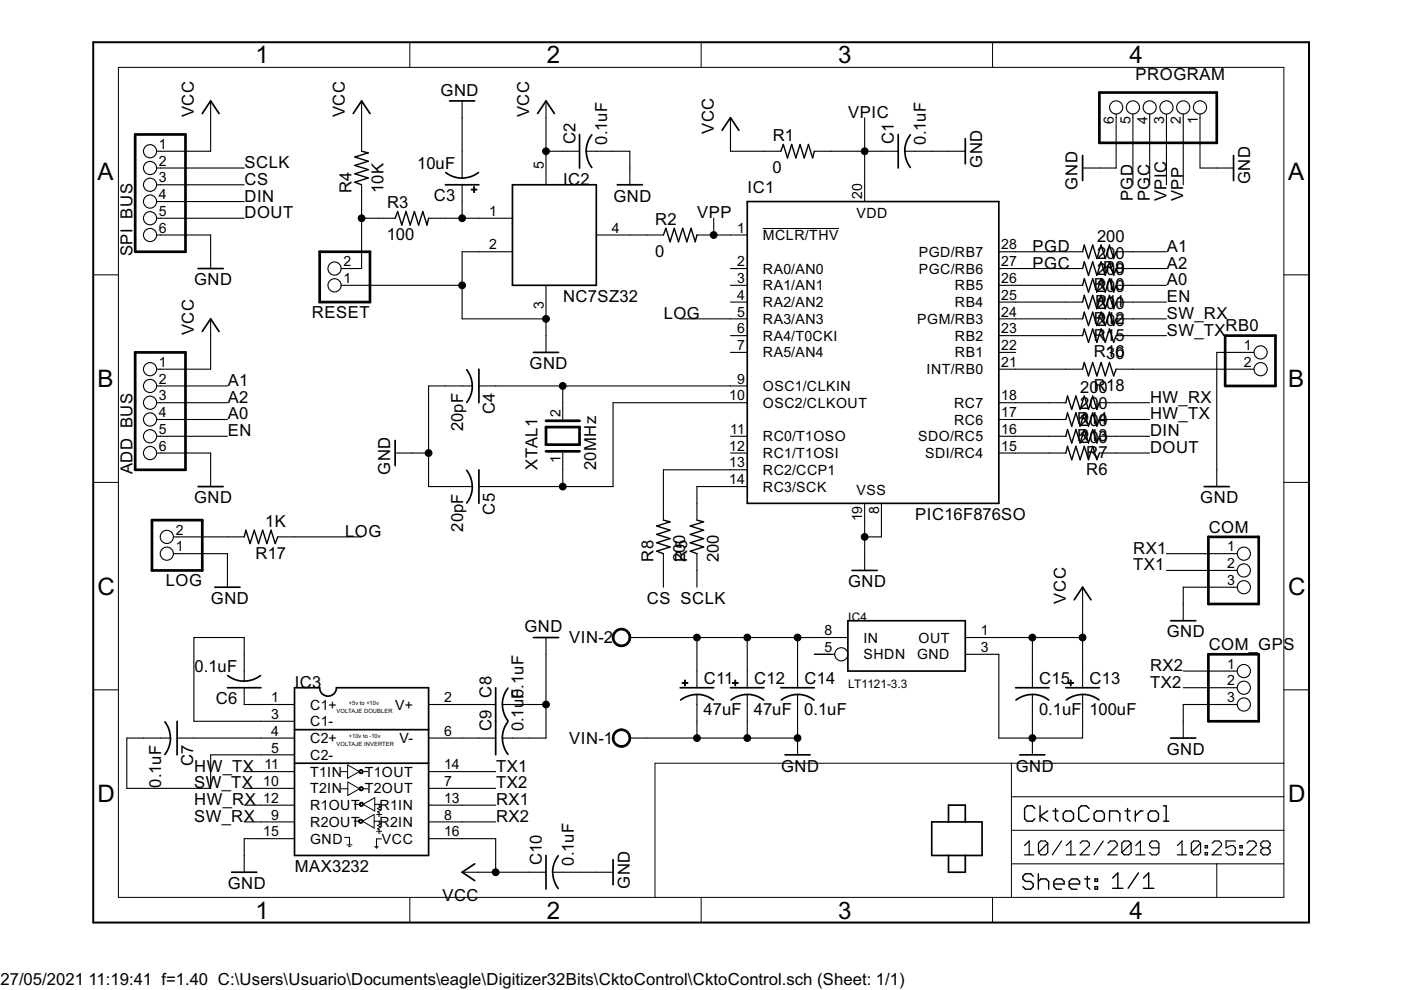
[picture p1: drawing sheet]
<svg xmlns="http://www.w3.org/2000/svg" width="297mm" height="210mm" viewBox="0 0 297 210" stroke-linecap="round" stroke-linejoin="round" font-family="sans-serif">
<g fill="#000" stroke="#000" stroke-width=".21">
<path d="M25.1 14.3v176zM86.9 9v5.3zM148.7 9v5.3zM210.4 9v5.3zM25.1 14.3h247.1zM19.8 58.3h5.3zM161.7 48.5h16.2zM272.2 58.3h5.3zM19.8 102.3h5.3zM272.2 102.3h5.3zM19.8 146.3h5.3zM272.2 146.3h5.3z"/>
<path d="M72.3 163.6h1.4zM72.3 167.2h1.4zM73 177.5h1.1zM73.6 179.1h1zM73.7 162.2v1.4zM73.7 162.2l2.5 1.4zM73.7 163.6v1.4zM73.7 165.8v1.4zM73.7 165.8l2.5 1.4zM73.7 167.2v1.5zM73.9 179.5h.4zM74.1 177.5v1.6z"/>
<path d="M75.1 174.1h1zM73.7 165l2.5-1.4zM73.7 168.7l2.5-1.5zM75.2 170.5h1.1zM76.8 174.1l2.5-1.4zM76.9 163.6h1.1zM76.9 167.2h1.1zM77 170.5l2.5-1.4zM79.3 174.1v1.5zM76.8 174.1l2.5 1.5zM79.3 172.7v1.4zM79.5 170.5v1.5z"/>
<path d="M77 170.5l2.5 1.5zM79.5 169.1v1.4zM79.8 177.9v1.7zM79.8 179.8l.4-.3zM79.5 179.5l.3 .3zM79.9 172.7h1zM79.9 176.3h1zM80 171.4l.8 .4zM80 172.1l.4 .2zM80 175l.8 .4zM80 175.7l.4 .2zM80.2 173h.4z"/>
<path d="M80.2 176.6h.4zM79.5 170.5h.9zM79.3 174.1h1.1zM80.4 170.9l.4 .2zM80.4 172.3v.4zM80.4 170.5v.4zM80.4 174.5l.4 .2zM80.4 175.9v.4zM80.4 174.1v.4zM80.4 170.5h.4zM80.4 174.1h.4zM80 171.4l.8-.3z"/>
<path d="M80 172.1l.8-.3zM80 175l.8-.3zM80 175.7l.8-.3zM79.8 177.9h1.1zM138.9 161.8h75.5zM214.4 161.8h57.8zM214.4 176h57.8zM214.4 168.9v7.1zM214.4 168.9h57.8zM214.4 161.8v7.1zM25.1 190.3h247.1zM86.9 190.3v5.3z"/>
<path d="M138.9 161.8v28.5zM148.7 190.3v5.3zM210.4 190.3v5.3zM214.4 183.2v7.1zM214.4 176v7.2zM258 183.2v7.1zM258 183.2h14.2zM214.4 183.2h43.6zM272.2 14.3v176z"/>
<path d="M130.5 133.7a1.96 1.96 0 0 1 3 .5 1.96 1.96 0 0 1-1.3 2.8 1.96 1.96 0 0 1-2.4-1.8h.4a1.6 1.6 0 0 1 2.3-1.4 1.6 1.6 0 0 1 .2 2.7 1.6 1.6 0 0 1-2.5-1v-.3h-.4a1.93 1.93 0 0 1 .7-1.5z" fill-rule="evenodd"/>
<path d="M130.5 155a1.96 1.96 0 0 1 3 .6 1.96 1.96 0 0 1-1.3 2.8 1.96 1.96 0 0 1-2.4-1.9h.4a1.6 1.6 0 0 1 2.3-1.3 1.6 1.6 0 0 1 .2 2.7 1.6 1.6 0 0 1-2.5-1.1v-.3h-.4a1.93 1.93 0 0 1 .7-1.5z" fill-rule="evenodd"/>
<path d="M76.2 173.8a.45 .45 0 0 1 .7 .1 .45 .45 0 0 1-.3 .7 .45 .45 0 0 1-.6-.5h.2a.27 .27 0 0 1 .4-.2 .27 .27 0 0 1 .1 .4 .27 .27 0 0 1-.5-.1l-.2-.1z" fill-rule="evenodd"/>
<path d="M76.3 163.3a.44 .44 0 0 1 .6 .1 .44 .44 0 0 1-.2 .6 .44 .44 0 0 1-.6-.4h.2a.27 .27 0 0 1 .4-.2 .27 .27 0 0 1 0 .4 .27 .27 0 0 1-.4-.1l-.2-.1z" fill-rule="evenodd"/>
<path d="M76.3 166.9a.45 .45 0 0 1 .7 .1 .45 .45 0 0 1-.3 .7 .45 .45 0 0 1-.6-.5h.2a.27 .27 0 0 1 .4-.2 .27 .27 0 0 1 .1 .4 .27 .27 0 0 1-.5-.1l-.2-.1z" fill-rule="evenodd"/>
<path d="M76.3 170.2a.45 .45 0 0 1 .7 .1 .45 .45 0 0 1-.3 .7 .45 .45 0 0 1-.5-.5h.1a.26 .26 0 0 1 .4-.3 .26 .26 0 0 1 .1 .4 .26 .26 0 0 1-.4 0l-.2-.1z" fill-rule="evenodd"/>
<circle cx="115.8" cy="32.1" r=".72"/>
<circle cx="183.3" cy="32.1" r=".72"/>
<circle cx="76.7" cy="46.3" r=".72"/>
<circle cx="98" cy="46.3" r=".72"/>
<circle cx="151.3" cy="49.8" r=".72"/>
<circle cx="98" cy="60.5" r=".72"/>
<circle cx="115.8" cy="67.6" r=".72"/>
<circle cx="90.9" cy="96.1" r=".72"/>
<circle cx="119.3" cy="81.8" r=".72"/>
<circle cx="119.3" cy="103.2" r=".72"/>
<circle cx="183.3" cy="113.8" r=".72"/>
<circle cx="147.8" cy="135.2" r=".72"/>
<circle cx="158.4" cy="135.2" r=".72"/>
<circle cx="169.1" cy="135.2" r=".72"/>
<circle cx="218.9" cy="135.2" r=".72"/>
<circle cx="229.5" cy="135.2" r=".72"/>
<circle cx="115.8" cy="149.4" r=".72"/>
<circle cx="147.8" cy="156.5" r=".72"/>
<circle cx="158.4" cy="156.5" r=".72"/>
<circle cx="169.1" cy="156.5" r=".72"/>
<circle cx="218.9" cy="156.5" r=".72"/>
<circle cx="105.1" cy="184.9" r=".72"/>
</g>
<g fill="#000" stroke="#000" stroke-width=".36">
<path d="M44.7 21.4l-1.8 2.7zM44.7 21.4l1.7 2.7zM76.7 21.4l-1.8 2.7zM76.7 21.4l1.7 2.7zM95.3 21.4h5.3zM94.4 39.2h7.1zM108.6 39.2v7.1zM115.8 21.4l-1.8 2.7zM115.8 21.4l1.7 2.7zM122.9 28.5v7.1zM108.6 39.2h17.8zM130.9 39.2h5.3z"/>
<path d="M154.9 25l-1.8 2.6zM154.9 25l1.8 2.6zM190.4 28.5v7.1zM204.7 29.4v5.3zM229.5 33v5.3zM261.5 33v5.3zM42 56.9h5.3zM108.6 46.3v1zM108.6 47.3v13.2zM158.4 42.7h53.4zM211.8 42.7v64zM44.7 67.6l-1.8 2.7z"/>
<path d="M44.7 67.6l1.7 2.7zM101.5 78.3v7.1zM108.6 60.5h17.8zM113.1 74.7h5.3zM126.4 39.2v21.3zM83.8 93.4v5.3zM101.5 99.6v7.1zM42 103.2h5.3zM158.4 42.7v64zM158.4 106.7h53.4zM255.3 103.2h5.3zM45.6 124.5h5.3z"/>
<path d="M113.1 135.2h5.3zM179.8 131.6h24.9zM180.7 120.9h5.3zM204.7 131.6v10.7zM229.5 124.5l-1.7 2.7zM229.5 124.5l1.8 2.7zM248.2 131.6h5.3zM37.5 152.9v7.1zM48.2 145.8h7.1zM62.4 145.8v8.9zM62.4 154.7v7.1zM62.4 145.8h5.4z"/>
<path d="M62.4 154.7h28.5zM90.9 145.8v8.9zM71.3 145.8h19.6zM105.1 145.8v7.1zM144.2 145.8h7.1zM154.9 145.8h7.1zM165.5 145.8h7.2zM179.8 131.6v10.7zM179.8 142.3h24.9zM215.3 145.8h7.1zM226 145.8h7.1zM248.2 156.5h5.3z"/>
<path d="M62.4 161.8v19.6zM62.4 161.8h28.5zM90.9 154.7v7.1zM105.1 152.9v7.1zM166.4 160h5.4zM197.5 174.3h3.6zM201.1 174.3h3.6zM201.1 170.7v3.6zM204.7 174.3h3.5zM204.7 170.7v3.6zM201.1 170.7h3.6zM208.2 174.3v7.1z"/>
<path d="M216.2 160h5.3zM49.1 184.9h5.3zM62.4 181.4h28.5zM90.9 161.8v19.6zM98 184.9l2.6 1.8zM98 184.9l2.6-1.7zM115.8 181.4v7.1zM130 182.3v5.3zM197.5 174.3v7.1zM197.5 181.4h3.6zM201.1 181.4v3.5zM201.1 184.9h3.6z"/>
<path d="M201.1 181.4h3.6zM204.7 181.4v3.5zM204.7 181.4h3.5z"/>
</g>
<g fill="#000" stroke="#000" stroke-width=".3">
<path d="M75.2 38.6l2.9-.9zM75.2 36.9l2.9-.9zM75.2 35.1l2.9-.9zM75.2 33.3l2.9-.9zM75.2 38.6l1.5 .6zM75.2 36.9l2.9 .8zM75.2 35.1l2.9 .9zM75.2 33.3l2.9 .9zM76.7 32.1l1.4 .3zM166.1 30.6l-.6 1.5zM166.1 30.6l.9 2.9zM167.9 30.6l-.9 2.9z"/>
<path d="M167.9 30.6l.8 2.9zM169.6 30.6l-.9 2.9zM169.6 30.6l.9 2.9zM171.4 30.6l-.9 2.9zM171.4 30.6l.9 2.9zM172.7 32.1l-.4 1.4zM84.3 44.9l-.5 1.4zM84.3 44.9l.9 2.8zM86.1 44.9l-.9 2.8zM86.1 44.9l.9 2.8zM87.9 44.9l-.9 2.8zM87.9 44.9l.9 2.8z"/>
<path d="M89.6 44.9l-.8 2.8zM89.6 44.9l.9 2.8zM90.9 46.3l-.4 1.4zM141.2 48.4l-.5 1.4zM141.2 48.4l.9 2.9zM143 48.4l-.9 2.9zM143 48.4l.8 2.9zM144.7 48.4l-.9 2.9zM144.7 48.4l.9 2.9zM146.5 48.4l-.9 2.9zM146.5 48.4l.9 2.9zM147.8 49.8l-.4 1.5z"/>
<path d="M229.9 52l-.4 1.4zM229.9 55.5l-.4 1.4zM229.9 59.1l-.4 1.4zM229.9 52l.9 2.8zM229.9 55.5l.9 2.9zM231.7 52l-.9 2.8zM231.7 55.5l-.9 2.9zM231.7 59.1l-.9 2.8zM231.7 52l.9 2.8zM231.7 55.5l.9 2.9zM233.4 52l-.8 2.8zM233.4 55.5l-.8 2.9z"/>
<path d="M233.4 59.1l-.8 2.8zM233.4 52l.9 2.8zM233.4 55.5l.9 2.9zM235.2 52l-.9 2.8zM235.2 55.5l-.9 2.9zM235.2 59.1l-.9 2.8zM235.2 52l.9 2.8zM235.2 55.5l.9 2.9zM236.6 53.4l-.5 1.4zM236.6 56.9l-.5 1.5zM229.9 62.6l-.4 1.5zM229.9 66.2l-.4 1.4z"/>
<path d="M229.9 69.7l-.4 1.5zM229.9 76.9l-.4 1.4zM229.9 59.1l.9 2.8zM229.9 62.6l.9 2.9zM229.9 66.2l.9 2.8zM229.9 69.7l.9 2.9zM229.9 76.9l.9 2.8zM231.7 62.6l-.9 2.9zM231.7 66.2l-.9 2.8zM231.7 69.7l-.9 2.9zM231.7 76.9l-.9 2.8zM231.7 59.1l.9 2.8z"/>
<path d="M231.7 62.6l.9 2.9zM231.7 66.2l.9 2.8zM231.7 69.7l.9 2.9zM231.7 76.9l.9 2.8zM233.4 62.6l-.8 2.9zM233.4 66.2l-.8 2.8zM233.4 69.7l-.8 2.9zM233.4 76.9l-.8 2.8zM233.4 59.1l.9 2.8zM233.4 62.6l.9 2.9zM233.4 66.2l.9 2.8zM233.4 69.7l.9 2.9z"/>
<path d="M233.4 76.9l.9 2.8zM235.2 62.6l-.9 2.9zM235.2 66.2l-.9 2.8zM235.2 69.7l-.9 2.9zM235.2 76.9l-.9 2.8zM235.2 59.1l.9 2.8zM235.2 62.6l.9 2.9zM235.2 66.2l.9 2.8zM235.2 69.7l.9 2.9zM235.2 76.9l.9 2.8zM236.6 60.5l-.5 1.4zM236.6 64.1l-.5 1.4z"/>
<path d="M236.6 67.6l-.5 1.4zM236.6 71.2l-.5 1.4zM236.6 78.3l-.5 1.4zM226.3 94.6l-.3 1.5zM226.3 91.1l-.3 1.4zM226.3 87.5l-.3 1.4zM226.3 84l-.3 1.4zM226.3 94.6l.9 2.9zM226.3 91.1l.9 2.8zM226.3 87.5l.9 2.9zM226.3 84l.9 2.8zM228.1 94.6l-.9 2.9z"/>
<path d="M228.1 91.1l-.9 2.8zM228.1 87.5l-.9 2.9zM228.1 84l-.9 2.8zM228.1 94.6l.9 2.9zM228.1 91.1l.9 2.8zM228.1 87.5l.9 2.9zM228.1 84l.9 2.8zM229.9 94.6l-.9 2.9zM229.9 91.1l-.9 2.8zM229.9 87.5l-.9 2.9zM229.9 84l-.9 2.8zM229.9 94.6l.9 2.9z"/>
<path d="M229.9 91.1l.9 2.8zM229.9 87.5l.9 2.9zM229.9 84l.9 2.8zM231.7 94.6l-.9 2.9zM231.7 91.1l-.9 2.8zM231.7 87.5l-.9 2.9zM231.7 84l-.9 2.8zM231.7 94.6l.9 2.9zM231.7 91.1l.9 2.8zM231.7 87.5l.9 2.9zM231.7 84l.9 2.8zM233.1 96.1l-.5 1.4z"/>
<path d="M233.1 92.5l-.5 1.4zM233.1 88.9l-.5 1.5zM233.1 85.4l-.5 1.4zM52.1 112.4l-.3 1.4zM52.1 112.4l.9 2.9zM53.9 112.4l-.9 2.9zM53.9 112.4l.9 2.9zM55.7 112.4l-.9 2.9zM55.7 112.4l.9 2.9zM57.5 112.4l-.9 2.9zM57.5 112.4l.9 2.9zM58.9 113.8l-.5 1.5z"/>
<path d="M139.2 116.9l2.9-.9zM139.2 115.1l2.9-.9zM139.2 113.3l2.9-.9zM139.2 111.5l2.9-.9zM139.2 116.9l1.5 .5zM139.2 115.1l2.9 .9zM139.2 113.3l2.9 .9zM139.2 111.5l2.9 .9zM140.7 110.3l1.4 .3zM146.3 116.9l2.9-.9zM146.3 115.1l2.9-.9zM146.3 113.3l2.9-.9z"/>
<path d="M146.3 111.5l2.9-.9zM146.3 116.9l1.5 .5zM146.3 115.1l2.9 .9zM146.3 113.3l2.9 .9zM146.3 111.5l2.9 .9zM147.8 110.3l1.4 .3zM217.2 171.4v2.2zM217.2 173.6l.6 .5zM217.2 171.4l.6-.5zM217.8 174.1h1.1zM217.8 170.9h1.1zM218.9 174.1l.5-.5z"/>
<path d="M218.9 170.9l.5 .5zM220.5 170.9v3.2zM220.5 173l1.6-1.1zM220.5 173l1.6 1.1zM223.2 171.9h1.1zM223.8 171.4v2.2zM223.8 173.6l.5 .5zM225.4 172.5v1.1zM225.4 173.6l.6 .5zM226 174.1h1.1zM226 171.9l-.6 .6zM227.1 174.1l.5-.5z"/>
<path d="M226 171.9h1.1zM227.6 172.5v1.1zM227.1 171.9l.5 .6zM228.7 171.4v2.2zM228.7 173.6l.5 .5zM229.2 170.9l-.5 .5zM229.2 174.1h1.1zM229.2 170.9h1.1zM230.3 174.1l.6-.5zM230.3 170.9l.6 .5zM232 172.5v1.1zM232 173.6l.5 .5z"/>
<path d="M232.5 174.1h1.1zM232.5 171.9l-.5 .6zM233.6 174.1l.5-.5zM232.5 171.9h1.1zM234.1 172.5v1.1zM233.6 171.9l.5 .6zM235.2 171.9v2.2zM235.2 171.9h1.7zM236.9 171.9l.5 .6zM237.4 172.5v1.6zM238.5 171.9h1.1zM239.1 171.4v2.2z"/>
<path d="M239.1 173.6l.5 .5zM240.7 171.9v2.2zM241.8 171.9l-1.1 1.1zM241.8 171.9h.5zM243.4 172.5v1.1zM243.4 173.6l.6 .5zM244 174.1h1.1zM244 171.9l-.6 .6zM245.1 174.1l.5-.5zM244 171.9h1.1zM245.6 172.5v1.1zM245.1 171.9l.5 .6z"/>
<path d="M246.7 170.9h.5zM246.7 174.1h1.1zM247.2 170.9v3.2zM216.9 185.8v.6zM216.9 186.4l.5 .5zM217.4 185.3l-.5 .5zM217.4 186.9h1.1zM216.9 188l.5 .5zM217.4 185.3h1.1zM218.5 186.9l.6 .5zM217.4 188.5h1.1zM218.5 185.3l.6 .5z"/>
<path d="M219.1 187.4v.6zM218.5 188.5l.6-.5zM220.2 185.3v3.2zM220.2 186.9l.5-.5zM220.7 186.4h1.1zM221.8 186.4l.5 .5zM222.3 186.9v1.6zM223.4 186.9v1.1zM223.4 186.9l.6-.5zM223.4 188l.6 .5zM224 186.4h1.1zM224 188.5h1.1z"/>
<path d="M225.1 186.4l.5 .5zM225.6 186.9v.5zM223.4 187.4h2.2zM226.7 186.9v1.1zM226.7 186.9l.5-.5zM226.7 188l.5 .5zM227.2 186.4h1.1zM227.2 188.5h1.1zM228.3 186.4l.6 .5zM228.9 186.9v.5zM226.7 187.4h2.2zM230 186.4h1.1z"/>
<path d="M230.5 185.8v2.2zM230.5 188l.6 .5zM232.2 186.4h.5zM232.2 186.4v.5zM232.2 188h.5zM232.2 188v.5zM232.7 186.4v.5zM232.2 186.9h.5zM232.7 188v.5zM232.2 188.5h.5zM235.9 186.2l1.1-1.1zM235.9 188.3h2.2z"/>
<path d="M237 185.1v3.2zM241.4 185.1l-2.2 3.2zM242.4 186.2l1.1-1.1zM242.4 188.3h2.2zM243.5 185.1v3.2z"/>
</g>
<g fill="#000" stroke="#000" stroke-width=".25">
<path d="M217.2 179.3l1-1zM218.2 178.3v3zM220.2 178.8l.5-.5zM220.7 178.3h.9zM221.6 178.3l.5 .5zM222.1 178.8v2zM226.1 179.3l1-1zM227.1 178.3v3zM229.5 178.3l-.5 .5zM229.5 178.3h1zM231 178.8v.5zM230.5 178.3l.5 .5z"/>
<path d="M235.4 178.3l-.5 .5zM235.4 178.3h1zM236.9 178.8v.5zM236.4 178.3l.5 .5zM237.8 178.8l.5-.5zM238.3 178.3h1zM239.3 178.3l.5 .5zM239.8 178.8v2zM240.8 179.3l1-1zM241.8 178.3v3zM243.7 178.8v.5zM243.7 179.3l.5 .5z"/>
<path d="M244.2 178.3l-.5 .5zM244.2 179.8h1.5zM244.2 178.3h1zM245.2 178.3l.5 .5zM249.6 179.3l1-1zM250.6 178.3v3zM252.6 178.8l.5-.5zM253.1 178.3h1zM254.1 178.3l.5 .5zM254.6 178.8v2zM255.5 179.3h.5zM255.5 179.3v.5z"/>
<path d="M256 179.3v.5zM255.5 179.8h.5zM257 178.8l.5-.5zM257.5 178.3h1zM259 178.8v.5zM258.5 178.3l.5 .5zM259.9 178.3v1.5zM259.9 179.8l1-.5zM260.9 179.3h.5zM261.4 179.3l.5 .5zM259.9 178.3h2zM261.9 179.8v1z"/>
<path d="M262.9 179.3h.5zM262.9 179.3v.5zM263.4 179.3v.5zM262.9 179.8h.5zM264.9 178.3l-.5 .5zM264.9 178.3h.9zM266.3 178.8v.5zM265.8 178.3l.5 .5zM267.8 178.3l-.5 .5zM267.3 178.8v.5zM267.8 178.3h1zM267.3 179.3l.5 .5z"/>
<path d="M267.8 179.8h1zM268.8 178.3l.5 .5zM268.8 179.8l.5 .5zM269.3 178.8v.5zM269.3 179.3l-.5 .5zM217.2 181.3h2zM220.2 178.8v2zM220.2 180.8l1.9-2zM220.2 180.8l.5 .5zM220.7 181.3h.9zM221.6 181.3l.5-.5zM225.1 178.3l-2 3z"/>
<path d="M226.1 181.3h1.9zM229 181.3l2-2zM229 181.3h2zM233.9 178.3l-2 3zM234.9 181.3l2-2zM234.9 181.3h2zM237.8 178.8v2zM237.8 180.8l2-2zM237.8 180.8l.5 .5zM238.3 181.3h1zM239.8 180.8l-.5 .5zM240.8 181.3h2z"/>
<path d="M243.7 180.8l.5 .5zM244.2 181.3h1zM245.2 181.3l.5-.5zM245.7 178.8v2zM249.6 181.3h2zM252.6 178.8v2zM252.6 180.8l2-2zM252.6 180.8l.5 .5zM253.1 181.3h1zM254.6 180.8l-.5 .5zM255.5 180.8h.5zM255.5 180.8v.5z"/>
<path d="M256 180.8v.5zM255.5 181.3h.5zM257 181.3l2-2zM257 181.3h2zM259.9 180.8l.5 .5zM260.4 181.3h1zM261.9 180.8l-.5 .5zM262.9 180.8h.5zM262.9 180.8v.5zM263.4 180.8v.5zM262.9 181.3h.5zM264.4 181.3l1.9-2z"/>
<path d="M264.4 181.3h1.9zM267.3 180.3v.5zM267.8 179.8l-.5 .5zM267.3 180.8l.5 .5zM267.8 181.3h1zM269.3 180.3v.5zM268.8 181.3l.5-.5z"/>
</g>
<path d="M19.8 9v186.6zM19.8 9h257.7zM19.8 195.6h257.7zM277.5 9v186.6z" fill="#000" stroke="#000" stroke-width=".42"/>
<g fill="none" stroke="#000" stroke-width=".23">
<circle cx="31.8" cy="39.2" r="1.4"/>
<circle cx="31.8" cy="32.1" r="1.4"/>
<circle cx="31.8" cy="35.6" r="1.4"/>
<circle cx="236.6" cy="22.8" r="1.4"/>
<circle cx="240.2" cy="22.8" r="1.4"/>
<circle cx="243.8" cy="22.8" r="1.4"/>
<circle cx="247.3" cy="22.8" r="1.4"/>
<circle cx="250.9" cy="22.8" r="1.4"/>
<circle cx="254.4" cy="22.8" r="1.4"/>
<circle cx="31.8" cy="42.7" r="1.4"/>
<circle cx="31.8" cy="46.3" r="1.4"/>
<circle cx="31.8" cy="49.8" r="1.4"/>
<circle cx="70.9" cy="56.9" r="1.4"/>
<circle cx="31.8" cy="78.3" r="1.4"/>
<circle cx="70.9" cy="60.5" r="1.4"/>
<circle cx="267.3" cy="78.3" r="1.4"/>
<circle cx="267.3" cy="74.7" r="1.4"/>
<circle cx="31.8" cy="88.9" r="1.4"/>
<circle cx="31.8" cy="92.5" r="1.4"/>
<circle cx="31.8" cy="96.1" r="1.4"/>
<circle cx="31.8" cy="81.8" r="1.4"/>
<circle cx="31.8" cy="85.4" r="1.4"/>
<circle cx="35.4" cy="113.8" r="1.4"/>
<circle cx="35.4" cy="117.4" r="1.4"/>
<circle cx="263.7" cy="117.4" r="1.4"/>
<circle cx="178.4" cy="138.7" r="1.4"/>
<circle cx="263.7" cy="120.9" r="1.4"/>
<circle cx="263.7" cy="124.5" r="1.4"/>
<circle cx="263.7" cy="142.3" r="1.4"/>
<circle cx="263.7" cy="145.8" r="1.4"/>
<circle cx="263.7" cy="149.4" r="1.4"/>
</g>
<g fill="#000" stroke="#000" stroke-width=".23">
<path d="M33.2 32.1h.8zM33.2 35.6h.8zM33.2 39.2h.8zM34 32.1h10.7zM34 35.6h17.8zM34 39.2h17.8zM44.7 21.4v3.6zM44.7 25v7.1zM76.7 28.5v3.6zM76.7 21.4v3.6zM76.7 25v3.5zM98 35.6v2.1z"/>
<path d="M98 32.1v3.5zM98 21.4v3.6zM98 25v7.1zM115.8 32.1v7.1zM115.8 21.4v3.6zM115.8 25v7.1zM119.3 32.1h3.6zM115.8 32.1h3.5zM124.3 32.1h2.1zM126.4 32.1h3.6zM130 32.1h3.5zM133.5 35.6v3.6z"/>
<path d="M133.5 32.1v3.5zM154.9 25v3.5zM154.9 28.5v3.6zM162 32.1h3.5zM154.9 32.1h7.1zM172.7 32.1h3.5zM176.2 32.1h7.1zM183.3 39.2v3.5zM183.3 32.1h3.6zM183.3 32.1v7.1zM183.3 25v7.1zM186.9 32.1h3.5z"/>
<path d="M191.9 32.1h2.1zM194 32.1h3.5zM197.5 32.1h3.6zM201.1 32.1h3.6zM229.5 35.6h3.6zM233.1 35.6h3.5zM236.6 24.2v.8zM236.6 25v10.6zM240.2 24.2v.8zM240.2 25v14.2zM243.8 24.2v.8zM243.8 25v14.2z"/>
<path d="M247.3 24.2v.8zM247.3 25v14.2zM250.9 24.2v.8zM250.9 25v14.2zM254.4 24.2v.8zM254.4 25v10.6zM258 35.6h3.5zM254.4 35.6h3.6zM33.2 42.7h.8zM33.2 46.3h.8zM33.2 49.8h.8zM34 49.8h10.7z"/>
<path d="M34 42.7h17.8zM34 46.3h17.8zM44.7 53.4v3.5zM44.7 49.8v3.6zM72.3 56.9h.8zM73.1 56.9h3.6zM76.7 39.2v3.5zM76.7 42.7v3.6zM76.7 46.3v10.6zM80.2 46.3h3.6zM76.7 46.3h3.5zM90.9 46.3h3.5z"/>
<path d="M98 39.2v3.5zM98 53.4v7.1zM94.4 46.3h3.6zM98 42.7v3.6zM101.5 46.3h7.1zM101.5 53.4h7.1zM98 53.4h3.5zM98 46.3h3.5zM126.4 49.8h7.1zM133.5 49.8h3.6zM137.1 49.8h3.6zM147.8 49.8h3.5z"/>
<path d="M151.3 49.8h3.6zM151.3 46.3v3.5zM154.9 49.8h3.5zM154.9 56.9h3.5zM211.8 56.9h3.5zM211.8 53.4h3.5zM215.3 56.9h10.7zM215.3 53.4h10.7zM226 53.4h3.5zM226 56.9h3.5zM236.6 53.4h3.6zM236.6 56.9h3.6z"/>
<path d="M240.2 53.4h7.1zM240.2 56.9h7.1zM33.2 78.3h.8zM34 78.3h10.7zM44.7 67.6v3.6zM44.7 71.2v7.1zM72.3 60.5h.8zM73.1 60.5h24.9zM98 60.5v7.1zM98 67.6h17.8zM115.8 60.5v7.1zM115.8 71.2v3.5z"/>
<path d="M115.8 67.6v3.6zM154.9 60.5h3.5zM154.9 64.1h3.5zM154.9 67.6h3.5zM154.9 71.2h3.5zM154.9 74.7h3.5zM144.2 67.6h10.7zM211.8 78.3h3.5zM211.8 74.7h3.5zM211.8 71.2h3.5zM211.8 67.6h3.5zM211.8 64.1h3.5z"/>
<path d="M211.8 60.5h3.5zM215.3 60.5h10.7zM215.3 64.1h10.7zM215.3 67.6h10.7zM215.3 71.2h10.7zM215.3 78.3h10.7zM226 60.5h3.5zM226 64.1h3.5zM226 67.6h3.5zM226 71.2h3.5zM226 78.3h3.5zM236.6 60.5h3.6z"/>
<path d="M236.6 64.1h3.6zM236.6 67.6h3.6zM236.6 71.2h3.6zM236.6 78.3h3.6zM240.2 60.5h7.1zM240.2 64.1h7.1zM240.2 71.2h7.1zM240.2 67.6h7.1zM240.2 78.3h24.9zM258 74.7v24.9zM265.1 74.7h.8zM265.1 78.3h.8z"/>
<path d="M258 74.7h7.1zM33.2 81.8h.8zM33.2 85.4h.8zM33.2 88.9h.8zM33.2 92.5h.8zM33.2 96.1h.8zM34 96.1h10.7zM34 81.8h14.2zM34 85.4h14.2zM34 88.9h14.2zM34 92.5h14.2zM44.7 99.6v3.6z"/>
<path d="M44.7 96.1v3.5zM83.8 96.1h3.5zM87.3 96.1h3.6zM90.9 81.8v14.3zM90.9 81.8h3.5zM94.4 81.8h3.6zM98 81.8h2.1zM101.5 81.8h3.6zM105.1 81.8h14.2zM119.3 85.4v3.5zM119.3 96.1v3.5zM119.3 81.8v3.6z"/>
<path d="M119.3 99.6v3.6zM130 85.4v17.8zM140.7 99.6v7.1zM154.9 81.8h3.5zM154.9 85.4h3.5zM154.9 92.5h3.5zM154.9 96.1h3.5zM154.9 99.6h3.5zM119.3 81.8h35.6zM130 85.4h24.9zM140.7 99.6h14.2zM211.8 96.1h3.5z"/>
<path d="M211.8 92.5h3.5zM211.8 88.9h3.5zM211.8 85.4h3.5zM215.3 96.1h7.1zM215.3 92.5h7.1zM215.3 85.4h7.1zM215.3 88.9h7.1zM222.4 96.1h3.6zM222.4 92.5h3.6zM222.4 88.9h3.6zM222.4 85.4h3.6zM233.1 96.1h3.5z"/>
<path d="M233.1 92.5h3.5zM233.1 88.9h3.5zM233.1 85.4h3.5zM236.6 92.5h7.2zM236.6 96.1h7.2zM236.6 85.4h7.2zM236.6 88.9h7.2zM258 99.6v3.6zM36.8 117.4h.7zM36.8 113.8h.7zM37.5 117.4h10.7zM37.5 113.8h10.7z"/>
<path d="M48.2 113.8h3.6zM48.2 117.4v3.5zM58.9 113.8h3.5zM62.4 113.8h14.3zM90.9 96.1v7.1zM94.4 103.2h3.6zM90.9 103.2h3.5zM98 103.2h2.1zM101.5 103.2h3.6zM105.1 103.2h14.2zM119.3 103.2h10.7zM140.7 106.7v3.6z"/>
<path d="M147.8 106.7v3.6zM147.8 103.2v3.5zM154.9 103.2h3.5zM147.8 103.2h7.1zM183.3 106.7v3.6zM183.3 117.4v3.5zM183.3 113.8v3.6zM183.3 110.3v3.5zM186.9 106.7v3.6zM186.9 110.3v3.5zM183.3 113.8h3.6zM261.5 117.4h.8z"/>
<path d="M247.3 117.4h14.2zM41.1 135.2v17.7zM48.2 120.9v3.6zM51.8 138.7v3.6zM51.8 135.2v3.5zM41.1 135.2h10.7zM115.8 135.2v3.5zM133.5 135.2h3.6zM137.1 135.2h10.7zM140.7 117.4v3.5zM140.7 120.9v3.6zM147.8 117.4v3.5z"/>
<path d="M147.8 120.9v3.6zM147.8 135.2v7.1zM147.8 135.2h10.6zM158.4 135.2h10.7zM172.7 135.2h7.1zM172.7 138.7h4.3zM169.1 135.2h3.6zM172.7 138.7h3.5zM204.7 138.7h7.1zM204.7 135.2h7.1zM211.8 135.2h7.1zM211.8 138.7v17.8z"/>
<path d="M218.9 135.2h10.6zM229.5 124.5v3.6zM229.5 128.1v7.1zM250.9 128.1v3.5zM250.9 124.5v3.6zM261.5 120.9h.8zM261.5 124.5h.8zM250.9 124.5h10.6zM247.3 120.9h14.2zM26.9 156.5v10.7zM30.4 156.5h3.6zM26.9 156.5h3.5z"/>
<path d="M34 156.5h2.1zM37.5 156.5h3.6zM41.1 152.9h14.2zM51.8 142.3v2.1zM51.8 145.8v3.6zM55.3 149.4h7.1zM55.3 152.9h7.1zM55.3 156.5h7.1zM51.8 149.4h3.5zM41.1 156.5h14.2zM90.9 149.4h7.1zM90.9 156.5h7.1z"/>
<path d="M98 149.4h3.5zM98 156.5h3.5zM101.5 149.4h3.6zM101.5 156.5h3.6zM106.5 149.4h2.1zM106.5 156.5h2.1zM108.6 149.4h3.6zM108.6 156.5h3.6zM112.2 156.5h3.6zM112.2 149.4h3.6zM115.8 149.4v7.1zM115.8 138.7v10.7z"/>
<path d="M133.5 156.5h3.6zM137.1 156.5h10.7zM147.8 147.3v2.1zM147.8 142.3v3.5zM147.8 149.4v3.5zM147.8 152.9v3.6zM147.8 156.5h10.6zM158.4 147.3v2.1zM158.4 142.3v3.5zM158.4 149.4v3.5zM158.4 156.5h10.7zM158.4 152.9v3.6z"/>
<path d="M158.4 135.2v7.1zM169.1 147.3v2.1zM169.1 142.3v3.5zM169.1 149.4v3.5zM169.1 156.5v3.5zM169.1 152.9v3.6zM169.1 135.2v7.1zM211.8 156.5h7.1zM218.9 156.5v3.5zM218.9 147.3v2.1zM218.9 142.3v3.5zM218.9 149.4v3.5z"/>
<path d="M218.9 135.2v7.1zM218.9 152.9v3.6zM229.5 147.3v2.1zM229.5 142.3v3.5zM229.5 149.4v3.5zM229.5 135.2v7.1zM229.5 152.9v3.6zM218.9 156.5h10.6zM250.9 152.9v3.6zM250.9 149.4v3.5zM261.5 142.3h.8zM261.5 145.8h.8z"/>
<path d="M261.5 149.4h.8zM250.9 149.4h10.6zM250.9 145.8h10.6zM250.9 142.3h10.6zM26.9 167.2h17.8zM44.7 160v7.2zM44.7 160h10.6zM51.8 177.8v3.6zM55.3 160h7.1zM55.3 163.6h7.1zM55.3 167.2h7.1zM55.3 170.7h7.1z"/>
<path d="M55.3 174.3h7.1zM55.3 177.8h7.1zM51.8 177.8h3.5zM51.8 170.7h3.5zM51.8 163.6h3.5zM51.8 167.2h3.5zM51.8 174.3h3.5zM90.9 163.6h7.1zM90.9 167.2h7.1zM90.9 170.7h7.1zM90.9 174.3h7.1zM90.9 177.8h7.1z"/>
<path d="M98 177.8h7.1zM98 163.6h7.1zM98 170.7h7.1zM98 167.2h7.1zM98 174.3h7.1zM105.1 177.8v7.1zM51.8 181.4v3.5zM98 184.9h3.5zM101.5 184.9h3.6zM105.1 184.9h7.1zM112.2 184.9h3.6zM117.2 184.9h2.1z"/>
<path d="M119.3 184.9h3.6zM122.9 184.9h3.5zM126.4 184.9h3.6z"/>
</g>
<g fill="#000" stroke="#000" stroke-width=".57">
<path d="M233.1 19.6h24.9zM258 19.6v10.7zM28.7 28.5h10.6zM39.3 28.5v24.9zM233.1 19.6v10.7zM233.1 30.3h24.9zM28.7 28.5v24.9zM28.7 53.4h10.6zM67.8 53.4v10.7zM67.8 53.4h10.6zM28.7 74.7h10.6zM39.3 74.7v24.9z"/>
<path d="M67.8 64.1h10.6zM78.4 53.4v10.7zM259.8 71.2v10.6zM259.8 71.2h10.6zM28.7 74.7v24.9zM28.7 99.6h10.6zM115.8 90.6v3.7zM115.8 90.6h7.1zM115.8 94.3h7.1zM115.8 89.2h7.1zM115.8 95.7h7.1zM122.9 90.6v3.7z"/>
<path d="M259.8 81.8h10.6zM270.4 71.2v10.6zM32.2 110.3v10.6zM32.2 110.3h10.7zM256.2 113.8v14.3zM256.2 113.8h10.7zM32.2 120.9h10.7zM42.9 110.3v10.6zM256.2 138.7v14.2zM256.2 128.1h10.7zM256.2 138.7h10.7zM266.9 113.8v14.3z"/>
<path d="M256.2 152.9h10.7zM266.9 138.7v14.2z"/>
</g>
<g fill="none" stroke="#000" stroke-width=".36">
<path d="M94.5 36.6a5.7 5.7 0 0 0 7 0M124.3 32.1l.3 1.8 .9 1.6M125.5 28.6l-.9 1.6-.3 1.9M191.9 32.1l.3 1.8 .8 1.6M193 28.6l-.9 1.6-.3 1.9M99 78.4a5.7 5.7 0 0 1 0 6.9M99 99.7a5.7 5.7 0 0 1 0 7M35 153a5.6 5.6 0 0 1-.1 7M48.3 143.2l1.6 .9 1.9 .3M55.2 143.2l-1.6 .9-1.8 .3M67.8 145.8a1.78 1.78 0 0 0 1.8 1.8 1.78 1.78 0 0 0 1.7-1.8M106.5 149.4l.3 1.8 .9 1.6"/>
<path d="M106.5 156.5l.3 1.8 .9 1.6M107.7 145.9l-.9 1.6-.3 1.9M107.7 153l-.9 1.6-.3 1.9M144.3 148.4a5.7 5.7 0 0 1 7 0M155 148.4a5.7 5.7 0 0 1 6.9 0M165.7 148.4a5.7 5.7 0 0 1 6.9 0M215.4 148.4a5.7 5.7 0 0 1 7 0M226.1 148.4a5.7 5.7 0 0 1 6.9 0M117.2 184.9l.3 1.9 .9 1.6M118.4 181.4l-.9 1.7-.3 1.8"/>
</g>
<path d="M100.4 39.6h.2v1.2h-.2zM99.9 40.1h1.2v.2h-1.2zM144.6 144.7h1.2v.2h-1.2zM145.1 144.2h.2v1.2h-.2zM155.3 144.7h1.2v.2h-1.2zM155.8 144.2h.2v1.2h-.2zM226.4 144.7h1.2v.2h-1.2zM226.9 144.2h.2v1.2h-.2z" fill="#000" stroke="#000" stroke-width=".21"/>
<g font-size="5.7">
<text x="54.2" y="13.4">1</text>
<text x="115.9" y="13.4">2</text>
<text x="177.7" y="13.4">3</text>
<text x="239.5" y="13.4">4</text>
<text x="20.7" y="38.1">A</text>
<text x="273.1" y="38.1">A</text>
<text x="20.7" y="82.1">B</text>
<text x="273.1" y="82.1">B</text>
<text x="20.7" y="126.1">C</text>
<text x="273.1" y="126.1">C</text>
<text x="20.7" y="170.1">D</text>
<text x="273.1" y="170.1">D</text>
<text x="54.2" y="194.8">1</text>
<text x="115.9" y="194.8">2</text>
<text x="177.7" y="194.8">3</text>
<text x="239.5" y="194.8">4</text>
</g>
<g font-size="4">
<text x=".1" y="208.8">27/05/2021</text>
<text x="18.8" y="208.8">11:19:41 f=1.40 C:\Users\Usuario\Documents\eagle\Digitizer32Bits\CktoControl\CktoControl.sch (Sheet: 1/1)</text>
</g>
<g font-size="3.9">
<text x="240.8" y="16.9">PROGRAM</text>
<text x="93.4" y="20.3">GND</text>
<text x="41.1" y="24.9" transform="rotate(-90 41.1 24.9)">VCC</text>
<text x="73.1" y="24.9" transform="rotate(-90 73.1 24.9)">VCC</text>
<text x="112.2" y="24.9" transform="rotate(-90 112.2 24.9)">VCC</text>
<text x="151.3" y="28.4" transform="rotate(-90 151.3 28.4)">VCC</text>
<text x="163.8" y="30">R1</text>
<text x="179.8" y="24.9">VPIC</text>
<text x="51.8" y="35.6">SCLK</text>
<text x="88.5" y="35.8">10uF</text>
<text x="122" y="30.6" transform="rotate(-90 122 30.6)">C2</text>
<text x="128.7" y="30.6" transform="rotate(-90 128.7 30.6)">0.1uF</text>
<text x="189.5" y="30.6" transform="rotate(-90 189.5 30.6)">C1</text>
<text x="196.3" y="30.6" transform="rotate(-90 196.3 30.6)">0.1uF</text>
<text x="208.2" y="35.6" transform="rotate(-90 208.2 35.6)">GND</text>
<text x="51.8" y="39.2">CS</text>
<text x="74.6" y="40.9" transform="rotate(-90 74.6 40.9)">R4</text>
<text x="81.3" y="40.9" transform="rotate(-90 81.3 40.9)">10K</text>
<text x="119.4" y="39.2">IC2</text>
<text x="158.5" y="40.9">IC1</text>
<text x="163.8" y="36.7">0</text>
<text x="228.5" y="40.2" transform="rotate(-90 228.5 40.2)">GND</text>
<text x="265.1" y="39.1" transform="rotate(-90 265.1 39.1)">GND</text>
<text x="51.8" y="42.7">DIN</text>
<text x="51.8" y="46.3">DOUT</text>
<text x="82.1" y="44.2">R3</text>
<text x="92" y="42.6">C3</text>
<text x="130" y="42.7">GND</text>
<text x="138.9" y="47.7">R2</text>
<text x="147.8" y="46.3">VPP</text>
<text x="240.2" y="42.7" transform="rotate(-90 240.2 42.7)">PGD</text>
<text x="243.8" y="42.7" transform="rotate(-90 243.8 42.7)">PGC</text>
<text x="247.3" y="42.7" transform="rotate(-90 247.3 42.7)">VPIC</text>
<text x="250.9" y="42.7" transform="rotate(-90 250.9 42.7)">VPP</text>
<text x="82" y="50.9">100</text>
<text x="218.9" y="53.4">PGD</text>
<text x="232.6" y="51.3">200</text>
<text x="247.4" y="53.4">A1</text>
<text x="28.1" y="54.4" transform="rotate(-90 28.1 54.4)">SPI_BUS</text>
<text x="138.9" y="54.5">0</text>
<text x="218.9" y="56.9">PGC</text>
<text x="232.6" y="54.8">200</text>
<text x="232.6" y="58.4">2R0</text>
<text x="234.5" y="58.4">09</text>
<text x="247.4" y="56.9">A2</text>
<text x="41.2" y="60.5">GND</text>
<text x="119.4" y="64.1">NC7SZ32</text>
<text x="231.9" y="61.5">R00</text>
<text x="232.2" y="65.1">R10</text>
<text x="232.6" y="61.9">210</text>
<text x="232.6" y="65.5">201</text>
<text x="247.4" y="60.5">A0</text>
<text x="247.4" y="64.1">EN</text>
<text x="41.1" y="71.1" transform="rotate(-90 41.1 71.1)">VCC</text>
<text x="66.1" y="67.4">RESET</text>
<text x="140.7" y="67.6">LOG</text>
<text x="231.9" y="68.7">R00</text>
<text x="232.6" y="69">212</text>
<text x="247.4" y="71.2">SW_TXRB0</text>
<text x="247.4" y="67.6">SW_RX</text>
<text x="231.9" y="72.2">R15</text>
<text x="231.9" y="75.8">R10</text>
<text x="234.5" y="76.2">36</text>
<text x="48.3" y="81.8">A1</text>
<text x="112.3" y="78.3">GND</text>
<text x="229" y="83.3">20R018</text>
<text x="48.3" y="85.4">A2</text>
<text x="48.3" y="88.9">A0</text>
<text x="104.9" y="87.8" transform="rotate(-90 104.9 87.8)">C4</text>
<text x="228.4" y="90">R00</text>
<text x="229" y="86.8">200</text>
<text x="243.8" y="85.4">HW_RX</text>
<text x="243.8" y="88.9">HW_TX</text>
<text x="48.3" y="92.5">EN</text>
<text x="98.2" y="91.4" transform="rotate(-90 98.2 91.4)">20pF</text>
<text x="228.4" y="93.5">R00</text>
<text x="229" y="93.9">213</text>
<text x="229" y="90.4">214</text>
<text x="243.8" y="92.5">DIN</text>
<text x="28.1" y="100.6" transform="rotate(-90 28.1 100.6)">ADD_BUS</text>
<text x="82.7" y="100.6" transform="rotate(-90 82.7 100.6)">GND</text>
<text x="114" y="99.5" transform="rotate(-90 114 99.5)">XTAL1</text>
<text x="126.4" y="99.6" transform="rotate(-90 126.4 99.6)">20MHz</text>
<text x="230.3" y="100.6">R6</text>
<text x="230.3" y="97.1">R7</text>
<text x="243.8" y="96.1">DOUT</text>
<text x="41.2" y="106.7">GND</text>
<text x="254.5" y="106.7">GND</text>
<text x="56.2" y="111.7">1K</text>
<text x="73.2" y="113.8">LOG</text>
<text x="98.2" y="112.7" transform="rotate(-90 98.2 112.7)">20pF</text>
<text x="104.9" y="109.1" transform="rotate(-90 104.9 109.1)">C5</text>
<text x="194" y="110.3">PIC16F876SO</text>
<text x="256.3" y="112.9">COM</text>
<text x="54.2" y="118.4">R17</text>
<text x="138.6" y="119.1" transform="rotate(-90 138.6 119.1)">R8</text>
<text x="145.3" y="119.2" transform="rotate(-90 145.3 119.2)">200</text>
<text x="145.7" y="119.1" transform="rotate(-90 145.7 119.1)">R5</text>
<text x="152.4" y="119.2" transform="rotate(-90 152.4 119.2)">200</text>
<text x="240.3" y="117.4">RX1</text>
<text x="35.2" y="124.3">LOG</text>
<text x="179.8" y="124.5">GND</text>
<text x="240.3" y="120.9">TX1</text>
<text x="44.7" y="128.1">GND</text>
<text x="137.2" y="128.1">CS SCLK</text>
<text x="226" y="128" transform="rotate(-90 226 128)">VCC</text>
<text x="111.2" y="134.1">GND</text>
<text x="120.7" y="136.4">VIN-2</text>
<text x="247.4" y="135.2">GND</text>
<text x="256.3" y="137.8">COM_GPS</text>
<text x="41.3" y="142.5">0.1uF</text>
<text x="243.8" y="142.3">RX2</text>
<text x="45.8" y="149.2">C6</text>
<text x="62.5" y="145.8">I</text>
<text x="63.6" y="145.8">C3</text>
<text x="104.2" y="147.9" transform="rotate(-90 104.2 147.9)">C8</text>
<text x="111" y="148.2" transform="rotate(-90 111 148.2)">F</text>
<text x="111" y="148" transform="rotate(-90 111 148)">0.1uF</text>
<text x="149.2" y="144.9">C11</text>
<text x="159.9" y="144.9">C12</text>
<text x="170.6" y="144.9">C14</text>
<text x="220.4" y="144.9">C15</text>
<text x="231" y="144.9">C13</text>
<text x="243.8" y="145.8">TX2</text>
<text x="104.2" y="155" transform="rotate(-90 104.2 155)">C9</text>
<text x="111" y="155.1" transform="rotate(-90 111 155.1)">0.1u</text>
<text x="149.2" y="151.7">47uF</text>
<text x="159.9" y="151.7">47uF</text>
<text x="170.5" y="151.7">0.1uF</text>
<text x="220.3" y="151.7">0.1uF</text>
<text x="231" y="151.7">100uF</text>
<text x="120.7" y="157.7">VIN-1</text>
<text x="247.4" y="160">GND</text>
<text x="34.2" y="167" transform="rotate(-90 34.2 167)">0.1uF</text>
<text x="40.9" y="162.5" transform="rotate(-90 40.9 162.5)">C7</text>
<text x="41.2" y="163.6">HW_TX</text>
<text x="41.2" y="167.2">SW_TX</text>
<text x="105.2" y="163.6">TX1</text>
<text x="105.2" y="167.2">TX2</text>
<text x="165.6" y="163.6">GND</text>
<text x="215.4" y="163.6">GND</text>
<text x="41.2" y="170.7">HW_RX</text>
<text x="105.2" y="170.7">RX1</text>
<text x="41.2" y="174.3">SW_RX</text>
<text x="105.2" y="174.3">RX2</text>
<text x="62.5" y="184.9">MAX3232</text>
<text x="114.9" y="183.5" transform="rotate(-90 114.9 183.5)">C10</text>
<text x="121.6" y="183.5" transform="rotate(-90 121.6 183.5)">0.1uF</text>
<text x="48.3" y="188.5">GND</text>
<text x="93.8" y="191">VCC</text>
<text x="133.5" y="188.4" transform="rotate(-90 133.5 188.4)">GND</text>
</g>
<g font-size="3.3">
<text x="236.2" y="26.3" transform="rotate(-90 236.2 26.3)">6</text>
<text x="239.7" y="26.3" transform="rotate(-90 239.7 26.3)">5</text>
<text x="243.3" y="26.3" transform="rotate(-90 243.3 26.3)">4</text>
<text x="246.8" y="26.3" transform="rotate(-90 246.8 26.3)">3</text>
<text x="250.4" y="26.3" transform="rotate(-90 250.4 26.3)">2</text>
<text x="253.9" y="26.3" transform="rotate(-90 253.9 26.3)">1</text>
<text x="33.7" y="31.6">1</text>
<text x="33.7" y="35.1">2</text>
<text x="115.3" y="35.9" transform="rotate(-90 115.3 35.9)">5</text>
<text x="33.7" y="38.7">3</text>
<text x="33.7" y="42.2">4</text>
<text x="33.7" y="45.8">5</text>
<text x="103.7" y="45.8">1</text>
<text x="181.6" y="46.3">VDD</text>
<text x="182.8" y="42.2" transform="rotate(-90 182.8 42.2)">20</text>
<text x="33.7" y="49.3">6</text>
<text x="103.7" y="52.9">2</text>
<text x="129.7" y="49.3">4</text>
<text x="156.3" y="49.3">1</text>
<text x="161.8" y="50.9">MCLR/THV</text>
<text x="212.3" y="52.9">28</text>
<text x="72.8" y="56.4">2</text>
<text x="156.3" y="56.4">2</text>
<text x="161.8" y="58">RA0/AN0</text>
<text x="194.8" y="58">PGC/RB6</text>
<text x="194.8" y="54.5">PGD/RB7</text>
<text x="212.3" y="56.4">27</text>
<text x="72.8" y="60">1</text>
<text x="115.3" y="65.4" transform="rotate(-90 115.3 65.4)">3</text>
<text x="156.3" y="60">3</text>
<text x="156.3" y="63.6">4</text>
<text x="161.8" y="61.6">RA1/AN1</text>
<text x="161.8" y="65.1">RA2/AN2</text>
<text x="202.5" y="65.1">RB4</text>
<text x="202.5" y="61.6">RB5</text>
<text x="212.3" y="63.6">25</text>
<text x="212.3" y="60">26</text>
<text x="156.3" y="67.1">5</text>
<text x="156.3" y="70.7">6</text>
<text x="161.8" y="68.7">RA3/AN3</text>
<text x="194.5" y="68.7">PGM/RB3</text>
<text x="212.3" y="70.7">23</text>
<text x="212.3" y="67.1">24</text>
<text x="33.7" y="77.8">1</text>
<text x="156.3" y="74.2">7</text>
<text x="161.8" y="72.2">RA4/T0CKI</text>
<text x="161.8" y="75.8">RA5/AN4</text>
<text x="202.5" y="75.8">RB1</text>
<text x="202.5" y="72.2">RB2</text>
<text x="212.3" y="77.8">21</text>
<text x="212.3" y="74.2">22</text>
<text x="263.7" y="74.2">1</text>
<text x="263.7" y="77.8">2</text>
<text x="33.7" y="81.3">2</text>
<text x="156.3" y="81.3">9</text>
<text x="161.8" y="82.9">OSC1/CLKIN</text>
<text x="196.5" y="79.3">INT/RB0</text>
<text x="33.7" y="84.9">3</text>
<text x="33.7" y="88.4">4</text>
<text x="118.8" y="88.4" transform="rotate(-90 118.8 88.4)">2</text>
<text x="154.6" y="84.9">10</text>
<text x="161.8" y="86.5">OSC2/CLKOUT</text>
<text x="202.3" y="86.5">RC7</text>
<text x="212.3" y="88.4">17</text>
<text x="212.3" y="84.9">18</text>
<text x="33.7" y="92">5</text>
<text x="33.7" y="95.6">6</text>
<text x="154.6" y="95.6">12</text>
<text x="154.8" y="92">11</text>
<text x="161.8" y="93.6">RC0/T1OSO</text>
<text x="194.6" y="93.6">SDO/RC5</text>
<text x="202.3" y="90">RC6</text>
<text x="212.3" y="95.6">15</text>
<text x="212.3" y="92">16</text>
<text x="118.8" y="98.2" transform="rotate(-90 118.8 98.2)">1</text>
<text x="154.6" y="99.1">13</text>
<text x="161.8" y="97.1">RC1/T1OSI</text>
<text x="161.8" y="100.7">RC2/CCP1</text>
<text x="196.1" y="97.1">SDI/RC4</text>
<text x="154.6" y="102.7">14</text>
<text x="161.8" y="104.2">RC3/SCK</text>
<text x="181.6" y="104.9">VSS</text>
<text x="37.3" y="113.3">2</text>
<text x="182.8" y="110.6" transform="rotate(-90 182.8 110.6)">19</text>
<text x="186.4" y="108.9" transform="rotate(-90 186.4 108.9)">8</text>
<text x="37.3" y="116.9">1</text>
<text x="260.2" y="116.9">1</text>
<text x="260.2" y="120.4">2</text>
<text x="260.2" y="124">3</text>
<text x="174.8" y="134.7">8</text>
<text x="183.1" y="136.2">IN</text>
<text x="194.7" y="136.2">OUT</text>
<text x="207.9" y="134.7">1</text>
<text x="174.8" y="138.2">5</text>
<text x="183.1" y="139.8">SHDN</text>
<text x="194.4" y="139.8">GND</text>
<text x="207.9" y="138.2">3</text>
<text x="260.2" y="141.8">1</text>
<text x="57.5" y="148.9">1</text>
<text x="94.1" y="148.9">2</text>
<text x="260.2" y="145.3">2</text>
<text x="260.2" y="148.9">3</text>
<text x="57.5" y="152.4">3</text>
<text x="57.5" y="156">4</text>
<text x="65.8" y="150.4">C1+</text>
<text x="65.8" y="154">C1-</text>
<text x="83.8" y="150.5">V+</text>
<text x="94.1" y="156">6</text>
<text x="57.5" y="159.6">5</text>
<text x="65.8" y="157.6">C2+</text>
<text x="65.8" y="161.1">C2-</text>
<text x="84.7" y="157.6">V-</text>
<text x="55.8" y="166.7">10</text>
<text x="56.1" y="163.1">11</text>
<text x="65.8" y="164.7">T1IN</text>
<text x="77.3" y="164.7">T1OUT</text>
<text x="94.1" y="163.1">14</text>
<text x="94.1" y="166.7">7</text>
<text x="55.8" y="170.2">12</text>
<text x="57.5" y="173.8">9</text>
<text x="65.8" y="168.2">T2IN</text>
<text x="65.8" y="171.8">R1OUT</text>
<text x="77.3" y="168.2">T2OUT</text>
<text x="80.5" y="171.8">R1IN</text>
<text x="94.1" y="170.2">13</text>
<text x="94.1" y="173.8">8</text>
<text x="55.8" y="177.3">15</text>
<text x="65.8" y="175.3">R2OUT</text>
<text x="65.8" y="178.9">GND</text>
<text x="80.5" y="175.3">R2IN</text>
<text x="81" y="178.9">VCC</text>
<text x="94.1" y="177.3">16</text>
</g>
<g font-size="2.8">
<text x="179.8" y="131.6">IC4</text>
<text x="179.8" y="145.8">LT1121-3.3</text>
</g>
<g font-size="1.4">
<text x="74" y="149.4">+5v to +10v</text>
<text x="71.3" y="151.2">VOLTAJE DOUBLER</text>
<text x="71.3" y="158.3">VOLTAJE INVERTER</text>
<text x="74" y="156.5">+10v to -10v</text>
</g>
</svg>
